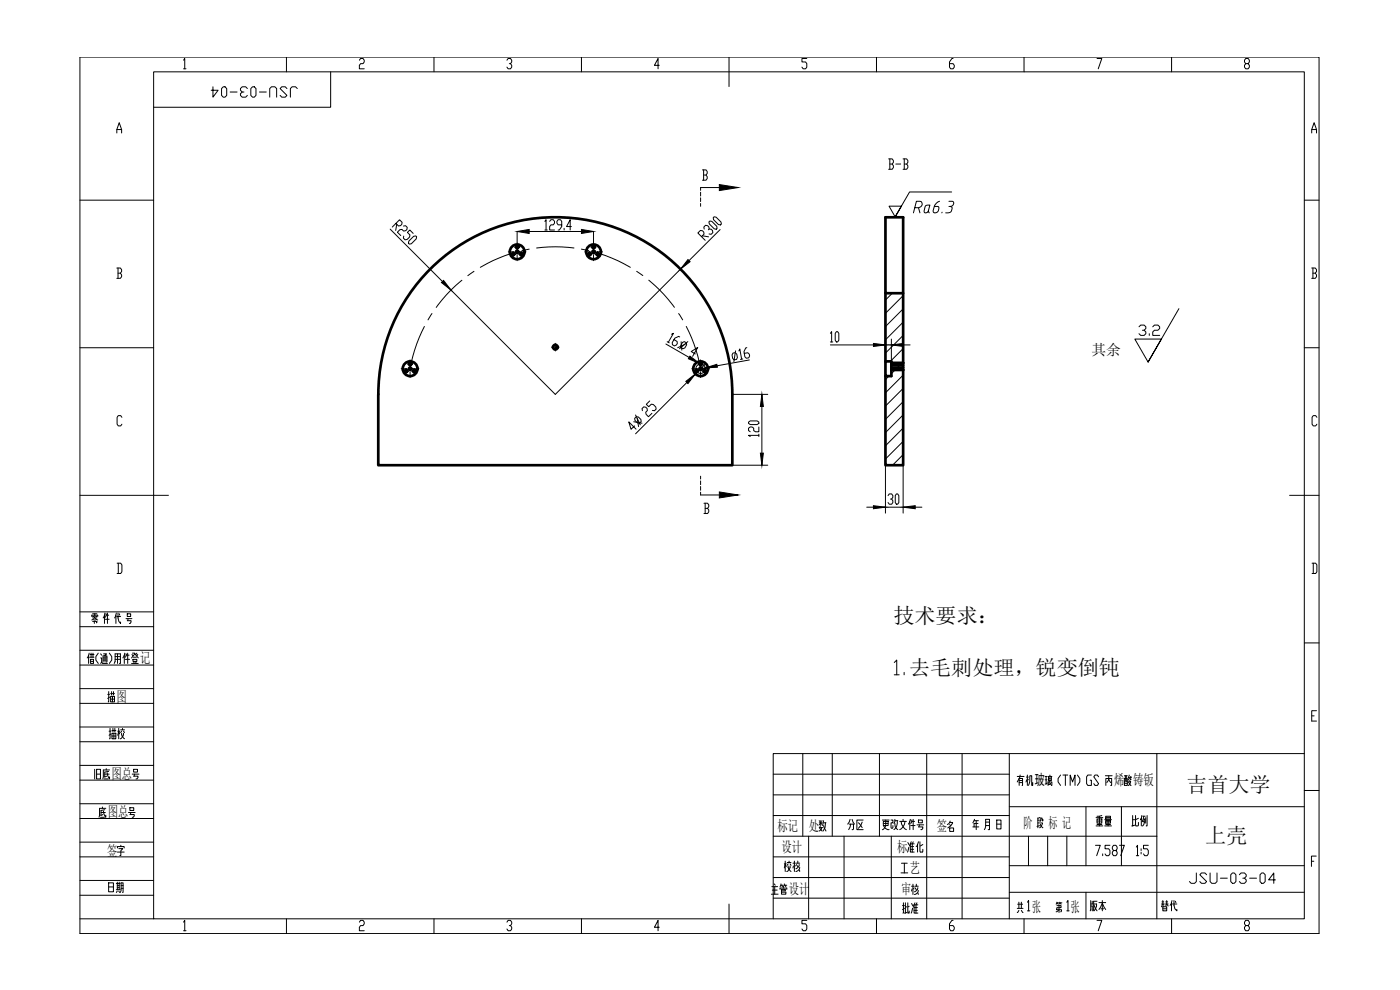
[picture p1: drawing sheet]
<svg xmlns="http://www.w3.org/2000/svg" width="420mm" height="297mm" viewBox="0 0 420 297" stroke-linecap="round" stroke-linejoin="round" font-family="sans-serif">
<!-- layer: 5 -->
<g fill="none" stroke="#000" stroke-width=".3">
<path d="M86 17.1v4.5M130.2 17.1v4.5M174.5 17.1v4.5M218.8 17.1v8.9M263 17.1v4.5M307.3 17.1v4.5M351.6 17.1v4.5M99.2 21.6v10.6h-53.1M24 60.1h22.1M391.4 60.1h4.5M24 104.3h22.1M391.4 104.3h4.5"/>
<path d="M24 148.6h26.6M387 148.6h8.9M391.4 192.9h4.5M391.4 226.1h-159.3v49.6M391.4 237.2h4.5M24 275.7h367.4v-254.1h-345.3v254.1M86 275.7v4.4M130.2 275.7v4.4M174.5 275.7v4.4M218.8 271.3v8.8M263 275.7v4.4M307.3 275.7v4.4"/>
<path d="M351.6 275.7v4.4"/>
</g>
<!-- layer: 9 -->
<path d="M24 17.1h371.9v263h-371.9z" fill="none" stroke="#000" stroke-width=".3"/>
<!-- layer: 10 -->
<g fill="none" stroke="#000" stroke-width=".3">
<path d="M55.1 18.1l.3-.5v3M107.9 18.1l.3-.5h.8l.3 .5v.5l-.3 .5h-.8l-.3 .5v1h1.4M152.1 18.1l.4-.5h.7l.4 .5v.5l-.4 .5h-.3M153.2 19.1l.4 .5v.5l-.4 .5h-.7l-.4-.5M197.9 19.6h-1.5l1.1-2v3M242.1 17.6h-1.4v1h1.1l.3 .5v1l-.3 .5h-.8l-.3-.5M286 17.6h-.3l-.7 1v1.5l.3 .5h.7l.4-.5v-.5l-.4-.5h-1M329.2 17.6h1.5l-1.1 3M373.9 19.1l-.4-.5v-.5l.4-.5h.7l.4 .5v.5l-.4 .5h-.7l-.4 .5v.5l.4 .5h.7l.4-.5v-.5l-.4-.5M35.1 39.9v-1l.7-2.1 .7 2.1v1M35.1 38.9h1.4M55.1 20.6h.7"/>
<path d="M393.7 39.9v-1l.7-2.1 .7 2.1v1M393.7 38.9h1.4M117.1 68.8l49.6 49.5 49.4-49.4M118.8 67l.8 .8 .6-.1 .4-.4 .1-.6-.8-.8-2.2 2.2M119.1 67.3l-.3 1.9M121.1 67.8l.6-.1 .5 .5-.1 .7-.4 .3-.6 .1-.5-.5-.6 .1-.7 .8 1 1M122.7 72.4l1.4-1.5 .7-.1 .2 .2-.1 .7-1.4 1.4-.7 .1-.2-.2zM124 70l-1-1-.7 .7 .7 .8-.1 .6-.7 .7-.6 .2-.5-.6 .1-.6M152.6 75.6h1.7M154 75.5v.8h-.8M154.4 75.8l-6.5 2.4-3.7 2M154.8 76.3h-.8v.8"/>
<path d="M155.2 75.1v.5h-.4M155.2 73.7v.5h-.8M155.2 69.5v5.4M155.2 76.4v1.8M155.6 75.6h-.4v.4M156 74.2h-.8v.4M156.1 75.6h1.8M156.4 75.5v.8h-.8M157.2 76.3h-.8v.8M158.8 74.7l-2.2 .5M158.8 69.5h15.7M161 74.4l5.7-.4 5.6 .4"/>
<path d="M163.5 66.4l.4-.5v3.1M163.5 69h.7M165 66.4l.3-.5h.8l.3 .5v.5l-.3 .6h-.8l-.3 .5v1h1.4M168.6 67.5h-1.1l-.4-.6v-.5l.4-.5h.7l.4 .5v1.6l-.7 1h-.4M169.3 68.5v.5M171.5 68h-1.5l1.1-2.1v3.1M174.5 74.7l2.2 .5M175.5 75.6h1.7M176.9 75.5v.8h-.8M177.7 76.3h-.8v.8M178.1 75.1v.5h-.4M178.1 73.7v.5h-.8"/>
<path d="M178.1 69.5v5.4M178.1 76.4v1.8M178.6 75.6h-.5v.4M178.9 75.8l4.7 1.6 5.6 2.8M178.9 74.2h-.8v.4M179 75.6h1.8M179.4 75.5v.8h-.9M180.1 76.3h-.7v.8M210.5 71l.8-.8-.1-.6-.4-.4-.6-.1-.8 .8 2.2 2.2M210.8 70.7l1.8 .4M211.3 68.7l-.1-.6 .5-.5 .7 .1 .3 .4 .1 .6-.2 .2M212.8 66.6l.2-.3 .6 .1 1.5 1.5 .1 .6-.2 .3-.7-.1-1.4-1.5z"/>
<path d="M212.8 68.7l.7 .1 .3 .4 .1 .6-.5 .5-.6-.1M214 65.3l.3-.2 .6 .1 1.5 1.4 .1 .6-.3 .3-.6-.1-1.4-1.5zM35.1 80.4h1l.4 .5v.6l-.4 .5M35.4 82h.7l.4 .5v.5l-.4 .5h-1M35.4 80.4v3.1M127.4 97.9l-2.3 5.3-1.2 3.7-.8 3.7M129.6 94.1l-1.2 1.9M138.6 84.1l-4.6 4.3-3.1 3.8M142.2 81.4l-1.8 1.3M191.1 81.4l1.8 1.3M194.7 84.1l4.6 4.3 3.1 3.8M203.7 94.1l1.2 1.9"/>
<path d="M206 97.9l2.3 5.3 1.1 3.7 .9 3.7M251 99.5h.4l.3 .5v2.1l-.3 .5h-.4l-.3-.5v-2.1zM267.8 88l-2.1 2M271 88.7l-5.3 5.3M271 92.7l-5.3 5.3M271 96.7l-5.3 5.3M393.7 80.4h1l.4 .5v.6l-.4 .5M394 82h.7l.4 .5v.5l-.4 .5h-1M394 80.4v3.1M120.4 110.6h1.8M121.8 110.6v.7h-.8M122.6 111.3h-.8v.8"/>
<path d="M123.1 110.2v.4h-.5M123.1 108.8v.4h-.8M123.1 108v2M123.1 111.5v1.8M123.5 110.6h-.4v.5M123.9 109.2h-.8v.5M123.9 110.6h1.8M124.3 110.6v.7h-.8M125.1 111.3h-.8v.8M165.5 104.2h.3M166.7 103.7v.5h-.5M166.7 103v.3"/>
<path d="M166.7 105.1v.2M167.1 104.2h-.4v.4M167.5 104.2h.3M199.8 103.2l10.8 6.2M200.2 102.5l.7 .4M201.5 100.3l.6-.3-1.5 2.7M204 101.1l-.3-.2-1.2 .6-.8 1.3 .1 .6 .6 .4 .6-.3 .3-.4-.1-.6-.9-.6M204.4 102.5l.2 2.6M204.8 102.8l.6-.3 .6 .4 .1 .6-.6 .9-.5 .2-.6-.3-.1-.6zM205.7 103.3l-2.3 1M206.4 102.5l-2.5 2.1M207.6 110.6h1.8"/>
<path d="M208.7 106.2l-1.3-.7 2-1.3-1.5 2.7M209 110.6v.7h-.8M209.8 111.3h-.8v.8M210.3 110.2v.4h-.5M210.3 108.8v.4h-.8M210.3 108v2M210.3 111.5v1.8M210.7 110.6h-.4v.5M211.1 109.2h-.8v.5M211.1 110.6h1.8M211.5 110.6v.7h-.8M211.8 109.1l-21.1 21.1"/>
<path d="M212.3 111.3h-.8v.8M219.8 118.3h10.6M224.9 108l-16 2.9M228.6 118.3v21.3M249.2 103.5h23.9M249.2 100l.4-.5v3.1M249.2 102.6h.7M265.7 101.7v6.7M266.8 112.8l-1.1 1.1M267.5 101.7v6.7M268.6 111l-1.1 1.1M270.1 109.6l-.8 .7"/>
<path d="M271 108.6l-.3 .3M271 112.6l-5.3 5.3M271 116.5l-5.3 5.3M271 100.6l-5.3 5.3M271 104.6l-3.8 3.8M36.6 125.2l-.4-.5h-.7l-.4 .5v2.1l.4 .5h.7l.4-.5M192.8 123.2l-.1-.6 .5-.5 .6 .1 .4 .4 .1 .6-.5 .5 .1 .6 .7 .7 1.1-1M195 120.3l-1 1 .7 .7 .8-.7 .6 .1 .7 .7 .1 .6-.5 .5-.6-.1M219.8 139.6h10.6M224.6 126.6l.6-.3h2l.5 .3v.4l-.5 .4h-2l-.6-.4zM227.7 130.6h-3.1l.6 .4M227.7 128.1v1.4h-1l-.5-.3v-.7l-.5-.4h-.5l-.6 .4v.7l.6 .3"/>
<path d="M227.7 130.3v.7M265.7 139.6v14.4M271 120.5l-5.3 5.3M271 124.5l-5.3 5.3M271 128.4l-5.3 5.4M271 132.4l-5.3 5.3M271 136.4l-3.1 3.2M271 139.6v14.4M395.2 125.2l-.3-.5h-.8l-.3 .5v2.1l.3 .5h.8l.3-.5M260.1 152.2h16.6M266.5 148.7l.4-.5h.7l.4 .5v.5l-.4 .5h-.4M267.6 149.7l.4 .5v.6l-.4 .5h-.7l-.4-.5"/>
<path d="M269 148.2h.4l.4 .5v2.1l-.4 .5h-.4l-.3-.5v-2.1zM35.1 169h1.1l.4 .5v2.1l-.4 .5h-1.1M35.5 169v3.1M393.8 169h1.1l.3 .5v2.1l-.3 .5h-1.1M394.1 169v3.1M24 199.5h22.1M24 195.1h22.1M24 188h22.1M24 183.6h22.1M26.6 196.6v2.5M26.7 196l-.5 1.4M26.9 197.2h1.3"/>
<path d="M27 196.4h1.2M27.2 197.8h.9v1.3h-.9zM27.2 198.4h.9M27.3 196v1.2M27.5 186l.6-.2 .3-.6 .4 .6 .5 .2M27.5 185v-.4h1.8v.4M27.8 186.4h1.3l-.2 .4M27.8 185.4h.3M27.8 185h.4M27.8 184.2h1.3M27.9 196v1.2M28.2 186h.5"/>
<path d="M28.3 186.4v.7M28.4 184.2v1M28.7 185h.4M28.8 185.4h.3M29.5 196l-.7 1v1l.7 1.1M30.2 197.4h.3v1.3l-.3 .4M30.2 196.2l.3 .4M30.5 198.7l.3 .4h1.4M30.9 198.7v-1.9h1.2l-.2 1.9M30.9 197.4h1.2M30.9 198h1.2M31.1 196.2h.8l-.4 .6v1.9"/>
<path d="M31.4 184.6v2.5M31.4 196.6l.1 .2M31.5 183.9l-.5 1.5M31.6 185.8h1.2M31.9 184.6l-.3 .6M31.9 184.2v.4h.7M32.2 183.9v3.2M32.8 196l.7 1v1l-.7 1.1M34.3 199.1l.3-.7v-2.2h1.5v2.9h-.2M34.6 197.8h1.5M34.6 197h1.5M34.8 184.6v2.5"/>
<path d="M34.9 183.9l-.5 1.5M35 185h1.2M35.3 196.2v2.9M35.4 183.9l.3 2.5 .5 .7v-.5M35.8 184.2l.1 .4M37.3 196.6v2.5M37.5 196l-.6 1.4M37.6 197.8h1.3M37.8 185.6h1.8M37.9 196.6l-.3 .6M37.9 196.2v.4h.8M38.2 184.2h1v.8h-1z"/>
<path d="M38.2 186.2h1.1l-.2 .9h-.3M38.3 196v3.1M38.4 185.6l-.1 .6M39.5 199.1h2M39.6 196.4l.3 .4M39.8 196h.7v.2l-1 1.2M39.9 197.8h1.2v.6h-1.2zM40.1 197.2h.8M40.2 198.4v.7M40.5 196.2l1 1.2M40.8 198.4v.7M41.1 196l-.3 .4"/>
<path d="M41.3 196.4l-.2 .4M24 211h22.1M24 206.6h22.1M24 218.1h22.1M393.7 214.8h.7M395.1 213.2h-1.4v3.2h1.4M24 222.6h22.1M24 234.1h22.1M24 229.6h22.1M232.1 232.3h70.8M232.1 238.5h70.8M240.9 226.1v24.8"/>
<path d="M249.8 226.1v24.8M263.9 226.1v24.8M278.1 226.1v49.6M288.7 226.1v49.6M302.9 226.1v49.6M305.3 233h2M305.9 235.7v-2.1h1l-.2 2.1M305.9 234.8h1M305.9 234.2h1M306.2 232.5l-.2 .9-.7 1.2M308 234l-.1 .6M308 233.2h.6"/>
<path d="M308.3 232.5v3.2M308.5 233.8l.1 .2M309.9 234.8v.9h-.3v-2.9h-.5a4 4 0 0 1-.5 2.9M313.7 233h.5M313.7 234h.5M313.7 235.2h.3M314 233v2.2l.2-.2M314.5 235.7v-1.1h1.2l-.2 1.1M314.5 233h1.2M314.7 233v1.2h.8v-1.2M314.9 234.2l-.2 1.2 .5-.2M314.9 233.4l.3 .4"/>
<path d="M315.1 232.5v.5M315.2 233.4l-.3 .4M315.2 235l.2 .4M318.3 232.5l-.8 1.1v1l.8 1.1M319 232.5h1.4M319.7 232.5v3.2M321.2 235.7v-3.2l.7 2.1 .7-2.1v3.2M323.3 232.5l.8 1.1v1l-.8 1.1M327.5 232.5h-1l-.4 .6v2l.4 .6h1v-1.6h-.3M329.7 233.1l-.4-.6h-.7l-.3 .6 1.4 2-.4 .6h-.7l-.3-.6M331.7 232.8h2.1M331.9 235.7v-2.1h1.7v2.1h-.3"/>
<path d="M332.7 232.8v1l-.5 1M332.7 233.8l.6 1M337.4 233.6h.9v2.1h-.9zM337.4 232.8h.9M337.4 235h.9M337.7 232.8v1.6l-.3 .2M338 232.8v1.6h.3M338.9 232.5l-.3 .9 .9-.2v.2M338.9 233.4l-.3 .6M338.9 234.2l-.3 .6M338.9 234.4h.4v.2l-.7 1.1M338.9 234.8l.6 .9"/>
<path d="M339.2 233.4l.1 .6 .2-.2M339.3 233l.2 .2M347.2 226.1v49.6M24 245.6h22.1M24 241.2h22.1M24 257.1h22.1M24 252.7h22.1M35.2 254.4v-.4h2.1v.4M35.2 255.7h2.1M35.7 254.6h1.1l-.5 .7v1.4h-.3M36.3 253.6v.4M232.1 257.1h70.8"/>
<path d="M232.1 244.7h70.8M232.1 250.9h115.1M242.7 250.9v24.8M245.9 246.9h.8M245.9 248.3h1M245.9 246.2l.1 .3M246.2 247.9l-.2 .6 .7 .9M246.3 246.2v1.5M246.6 247.3l-.3-.4-.4 .6M246.6 248.3l-.1 .6-.6 .5M246.7 246.2l-.1 .3M247.2 247.7l.7 1.7"/>
<path d="M247.2 246.9h.7M247.2 246.2l-.3 1.5M247.7 246.9l-.1 1.4-.6 1.1M253.3 250.9v24.8M267.5 250.9v24.8M285 246.8h.9v.2l-.6 .8-.9 .6M285 248.4h1.2v1.1h-1.2zM285 247.4l.3 .4M285.2 246.3l-.5 .9-.4 .2M292 248.1h1.8M292.3 246.2h1.3M292.5 245.8l-.5 1.1"/>
<path d="M293 246.2v2.7M293.5 247.1h-1.2v1M295.4 248.9l.4-1v-2.1h1.2v3.1h-.4M295.8 246.7h1.2M295.8 247.7h1.2M299.1 246h1.3v2.7h-1.3zM299.1 247.3h1.3M302.9 242h88.5M302.9 259.7h88.5M311.5 246.1h.5M311.5 246.9h.5M312 247.7l-.8 .2"/>
<path d="M312.1 245.3l-.6 .2v2.9M312.2 246.9h.7v.2l-.4 .8-.5 .5M312.2 247.3l.8 1.1M313 245.9v.4h-.3v-.8h-.3l-.3 1M325.9 242v17.7M328.8 253.6h1.4l-1.1 3.1M330.9 256.2v.5M333.1 253.6h-1.5v1.1h1.1l.4 .5v1l-.4 .5h-.7l-.4-.5M334.2 255.2l-.4-.5v-.5l.4-.6h.7l.4 .6v.5l-.4 .5h-.7l-.4 .5v.5l.4 .5h.7l.4-.5v-.5l-.4-.5M336 253.6h1.4l-1.1 3.1M336.6 242v17.7M341 254.2l.4-.6v3.1"/>
<path d="M341 256.7h.7M342.5 254.7v.5M342.5 255.7v.5M344.6 253.6h-1.4v1.1h1.1l.3 .5v1l-.3 .5h-.8l-.3-.5M393.6 258.4h.7M395 256.9h-1.4v3.1M24 264.2h22.1M24 268.6h22.1M55.1 276.7l.3-.6v3.2M55.1 279.3h.7M107.9 276.7l.3-.6h.8l.3 .6v.5l-.3 .5h-.8l-.3 .5v1.1h1.4M152.1 276.7l.4-.6h.7l.4 .6v.5l-.4 .5h-.3"/>
<path d="M153.2 277.7l.4 .5v.5l-.4 .6h-.7l-.4-.6M197.9 278.2h-1.5l1.1-2.1v3.2M231.5 268.3h2M231.6 266h1.8M231.8 267.1h1.4M232.1 263.3h70.8M232.1 269.5h70.8M232.4 265.2l.2 .4M232.5 266v2.3M234.1 266.9v-.4h2v.4M234.4 265.2l-.3 .8M234.4 265.6h.6"/>
<path d="M234.5 267.3h1.2v-.4h-1.2v1.4h1.3v-.6h-1.3M234.7 265.6l.1 .4M235.1 266.2v.3M235.4 265.2l-.3 .8M235.4 265.6h.7M235.7 265.6l.1 .4M242.1 276.1h-1.4v1.1h1.1l.3 .5v1l-.3 .6h-.8l-.3-.6M273.6 265.9h.7M273.7 266.7l-.1 .7M274 265.3v3.1M274.1 266.5l.2 .2M274.6 266.3l.4 .6"/>
<path d="M274.6 265.9h1M275 265.3v.6M275.4 266.3a1.21 1.21 0 0 1-1 1.3M275.6 267.2a1.14 1.14 0 0 1-1.2 1.2M286 276.1h-.3l-.7 1.1v1.5l.3 .6h.7l.4-.6v-.5l-.4-.5h-1M302.9 267.7h88.5M329.2 276.1h1.5l-1.1 3.2M373.9 277.7l-.4-.5v-.5l.4-.6h.7l.4 .6v.5l-.4 .5h-.7l-.4 .5v.5l.4 .6h.7l.4-.6v-.5l-.4-.5"/>
<circle cx="210.3" cy="110.6" r="1.41"/>
</g>
<!-- layer: SLD-0 -->
<path d="M308.7 250.9v8.8M314.4 250.9v8.8M320.2 250.9v8.8" fill="none" stroke="#000" stroke-width=".3"/>
<!-- layer: 0 -->
<g fill="none" stroke="#000" stroke-width=".8">
<path d="M265.7 65.2h5.3v22.8h-5.3zM129.1 80.7a53.1 53.1 0 0 1 57.9-11.5 53.1 53.1 0 0 1 32.8 49.1v21.3h-106.3v-21.3a53.1 53.1 0 0 1 15.6-37.6zM265.7 88v20.4M271 88v20.9M267.5 108.9h3.5v.7h-3.5zM267.5 108.9v-.5h-1.8v4.4h1.8v-1.8M267.5 110.3h3.5v.7h-3.5zM267.5 109.6v.7M271 111v28.6h-5.3v-26.8M271 109.6v.7"/>
<circle cx="154" cy="76.3" r=".35"/>
<circle cx="155.2" cy="75.6" r="2.21"/>
<circle cx="155.2" cy="74.1" r=".35"/>
<circle cx="155.2" cy="75.6" r=".35"/>
<circle cx="156.4" cy="76.3" r=".35"/>
<circle cx="176.9" cy="76.3" r=".35"/>
<circle cx="178.1" cy="75.6" r="2.21"/>
<circle cx="178.1" cy="75.6" r=".35"/>
<circle cx="178.1" cy="74.1" r=".35"/>
<circle cx="179.4" cy="76.3" r=".35"/>
<circle cx="121.9" cy="111.3" r=".35"/>
<circle cx="123.1" cy="110.6" r="2.21"/>
<circle cx="123.1" cy="109.2" r=".35"/>
<circle cx="123.1" cy="110.6" r=".35"/>
<circle cx="124.3" cy="111.3" r=".35"/>
<circle cx="166.7" cy="104.2" r=".71"/>
<circle cx="209" cy="111.3" r=".35"/>
<circle cx="210.3" cy="110.6" r="2.21"/>
<circle cx="210.3" cy="110.6" r=".35"/>
<circle cx="210.3" cy="109.2" r=".35"/>
<circle cx="211.5" cy="111.3" r=".35"/>
</g>
<!-- layer: 10 -->
<g fill="#000" stroke="#000" stroke-width=".3">
<path d="M155.2 69.5l3.6-.7v1.2zM174.5 68.8l3.6 .7-3.6 .5zM132.5 84.8l.6-.7 2.2 2.9zM206.5 77.9l.6 .6-2.9 2.3zM205.8 114.4l2.9-2.2-2.2 2.9zM207.1 106.9l2.9 2.2-3.4-1.5zM211.7 110.4l3.4-1.1 .2 .9zM228.6 118.3l.5 3.6h-.9zM262.1 103l3.6 .5-3.6 .5zM267.5 103.5l3.6-.5v1zM228.2 136h.9l-.5 3.6zM262.1 151.7l3.6 .5-3.6 .4z"/>
<path d="M271 152.2l3.7-.5v.9z"/>
</g>
<!-- layer: 0 -->
<g fill="none" stroke="#000" stroke-width=".3">
<path d="M210.3 57.7v1.1M210.3 59.4v1.1M210.8 51h1.1l.3 .5v.5l-.3 .5M211.2 52.5h.7l.3 .5v.6l-.3 .5h-1.1M211.2 51v3.1M221.5 56.3h-11.2v.8M210.3 61.1v.8M210.3 142.9v.8M210.3 144.3v1.1M210.3 146v1.1M210.3 147.7v.8h11.2M211.3 151h1.1l.3 .5v.5l-.3 .5"/>
<path d="M211.6 152.5h.8l.3 .5v.6l-.3 .5h-1.1M211.6 151v3.1M268.4 198.8l.7-.8v4.5M268.4 202.5h1.5M271.3 201.7v.8"/>
</g>
<path d="M285.6 57.6h-12.6l-4.3 7.5 1.8-3.2h-3.7l1.9 3.2M353.8 92.6l-9.2 16 3.9-6.9h-7.9l4 6.9" fill="none" stroke="#000" stroke-width=".3"/>
<!-- layer: 0 -->
<path d="M215.9 55.4l5.6 .9-5.6 .9zM215.9 147.6l5.6 .9-5.6 .9z" fill="#000" stroke="#000" stroke-width=".3"/>
<text font-size="7.1" x="273" y="65.3">Ra6.3</text>
<g font-size="6.6">
<text x="62.1" y="30.3">JSU-03-04</text>
<text x="340.4" y="102">3.2</text>
<text x="225.8" y="109" transform="rotate(-90 225.8 109)">16</text>
<text x="31.4" y="223">描校</text>
<text x="27.2" y="234.9">旧底图总号号</text>
<text x="28.6" y="246.6">底图总号号</text>
<text x="253.3" y="250.1">分区</text>
<text x="263.5" y="250.1">更改文件号</text>
<text x="327.7" y="249.1">重量</text>
<text x="338.3" y="249.1">比例</text>
<text x="270.9" y="256.8">准化</text>
<text x="234.2" y="262.8">校核</text>
<text x="31.4" y="269.2">日期</text>
<text x="355.6" y="266.3">JSU-03-04</text>
<text x="269.5" y="275.2">批准</text>
<text x="326" y="274.5">版本</text>
<text x="347.5" y="274.5">替代</text>
</g>
<g font-size="6.3">
<text x="268.1" y="186.9">技术要求：</text>
<text x="272.8" y="202.5">去毛刺处理，锐变倒钝</text>
<text x="356" y="237.6">吉首大学</text>
<text x="361.6" y="253">上壳</text>
</g>
<text font-size="6.2" x="265.3" y="51.9">B-B</text>
<text font-size="5.7" x="187.3" y="130.2">4x</text>
<g font-size="5.3">
<text x="35.3" y="211.7" transform="rotate(-90 35.3 211.7)">描图</text>
<text x="273.4" y="263.2" transform="rotate(-90 273.4 263.2)">工艺</text>
</g>
<g font-size="4.9">
<text x="308" y="275.2" transform="rotate(-90 308 275.2)">共 张</text>
<text x="319.6" y="275.2" transform="rotate(-90 319.6 275.2)">第 张</text>
</g>
<text font-size="4.5" x="310.5" y="235.7">玻</text>
<g font-size="4.4">
<text x="327.5" y="106.6">其余</text>
<text x="42.1" y="199.1">记</text>
<text x="34.9" y="210.6">图</text>
<text x="33.5" y="233.7">图总</text>
<text x="334.3" y="235.7">烯</text>
<text x="340" y="235.7">铸钣</text>
<text x="32.3" y="245.2">图总</text>
<text x="233.3" y="249.5">标记</text>
<text x="242.8" y="249.4">处</text>
<text x="281.2" y="249.5">签</text>
<text x="307.1" y="248.4">阶</text>
<text x="314.6" y="248.4">标 记</text>
<text x="32.1" y="256.7">签</text>
<text x="234.6" y="255.6">设计</text>
<text x="269.2" y="255.7">标</text>
<text x="273" y="261.9">艺</text>
<text x="236.7" y="268.3">设计</text>
<text x="270.5" y="268.4">审</text>
<text x="309.8" y="273.8">张</text>
<text x="321.4" y="273.8">张</text>
</g>
</svg>
